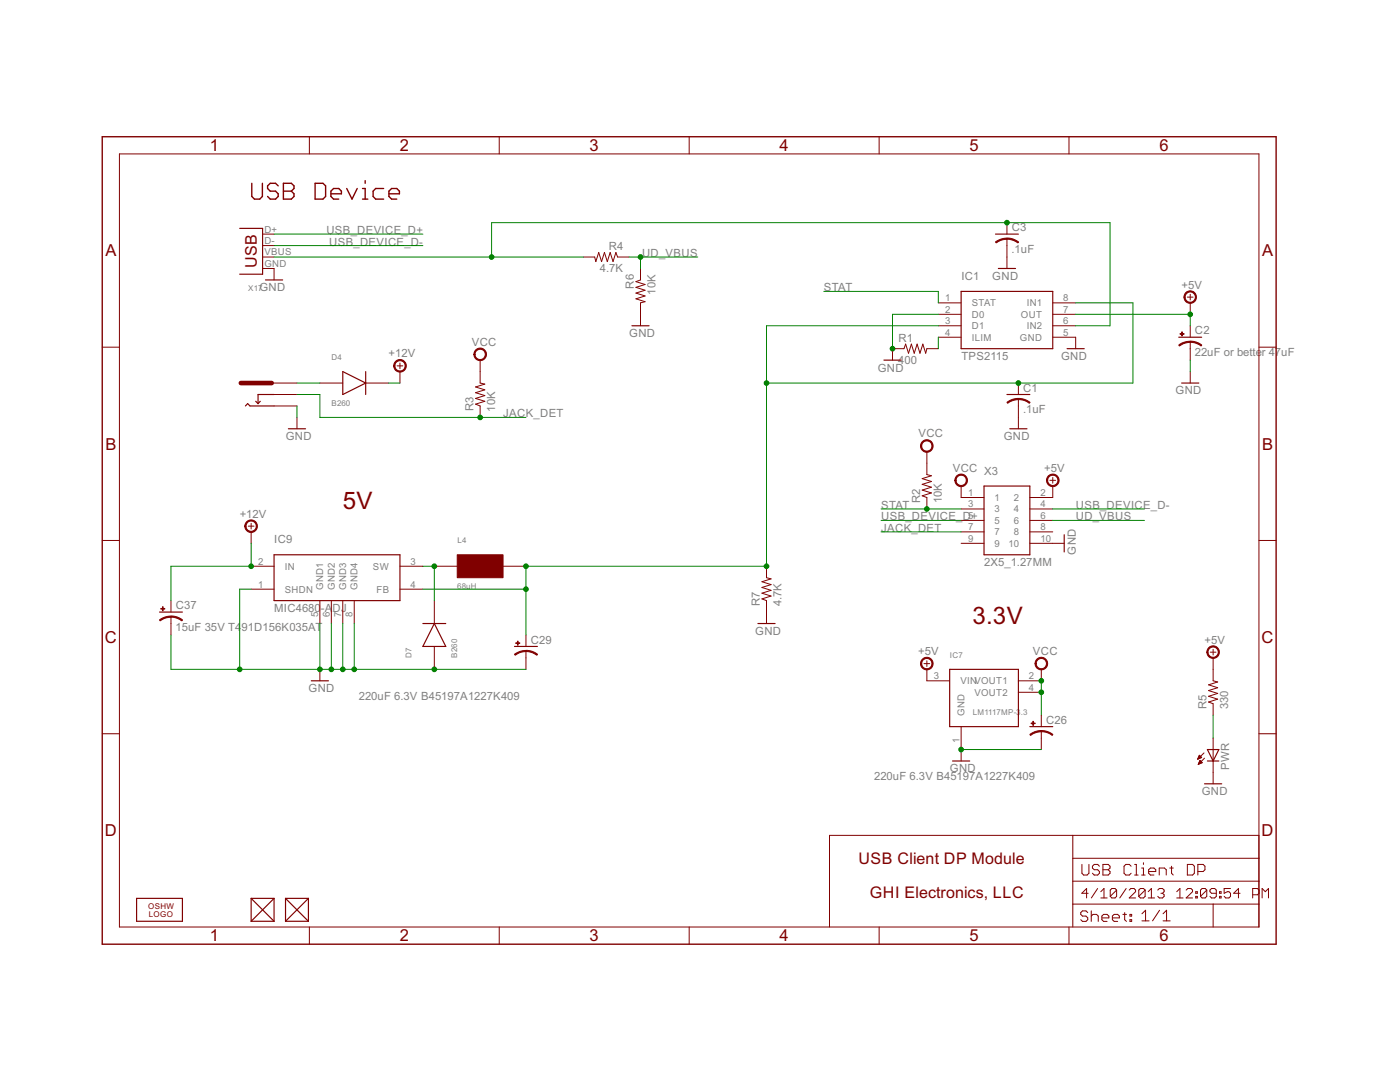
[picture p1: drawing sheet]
<svg xmlns="http://www.w3.org/2000/svg" width="279mm" height="216mm" viewBox="0 0 279 216" stroke-linecap="round" stroke-linejoin="round" font-family="sans-serif">
<g fill="none" stroke="#800000" stroke-width=".28">
<path d="M20.4 27.3h234.3v161.1h-234.3zM50.2 36.6v2.6l.6 .5h1l.6-.5v-2.6M55.5 37.1l-.5-.5h-1.1l-.5 .5v.5l.5 .5h1.1l.5 .6v.5l-.5 .5h-1.1l-.5-.5M56.6 36.6h1.5l.6 .5v.5l-.6 .5 .6 .6v.5l-.6 .5h-1.5zM56.6 38.1h1.5M62.9 36.6h1.6l.5 .5v2.1l-.5 .5h-1.6zM66 38.7h2.1v-.6l-.5-.5h-1l-.6 .5v1.1l.6 .5h1M69.2 37.6l1.1 2.1 1-2.1M72.3 39.7h1.1M72.3 37.6h.6v2.1M72.9 36v.6M76.6 37.6h-1.6l-.5 .5v1.1l.5 .5h1.6"/>
<path d="M77.6 38.7h2.1v-.6l-.5-.5h-1.1l-.5 .5v1.1l.5 .5h1.1"/>
</g>
<g fill="none" stroke="#800000" stroke-width=".23">
<path d="M47.8 45.6h4.6v9.1h-4.6M53 55.9h3.4M191.8 58.1h18.3v11.5h-18.3zM198.7 46.7h4.5M199.2 53.6h3.5M54.7 78.7h-3.2v1.8M68.4 74.1l4.6 2.3-4.6 2.3zM73 74.1v4.6M126.1 65h3.4M176.4 71.9h3.4M201 78.7h4.5M213 69.6h3.4"/>
<path d="M235.2 67.3h4.6M235.8 76.4h3.4M49 81l.4-.5 .5 .5h4.8M51 80.1l.5 .4M51.9 80.1l-.4 .4M57.6 85.6h3.4M196.4 97h9.1v13.7h-9.1zM201.5 85.6h3.5M54.7 110.7h25.1v9.1h-25.1zM212.4 106.7v3.4M31.8 122.1h4.6M62.1 135.8h3.5"/>
<path d="M84.4 124.4h4.6M86.7 124.4l2.3 4.6h-4.6zM102.7 129h4.6M151.3 124.4h3.4M189.5 133.6h13.7v11.4h-13.7zM190.1 151.8h3.4M205.5 145h4.6M240.4 156.4h3.4M241 149.6h2.2l-1.1 2.2zM241 151.8h2.2M27.3 179.3h9.1v4.5h-9.1zM50.1 179.3h4.6"/>
<path d="M50.1 179.3l4.6 4.5M50.1 179.3v4.5M54.7 179.3v4.5M54.7 179.3l-4.6 4.5M57 179.3h4.6M57 179.3l4.6 4.5M57 179.3v4.5M61.6 179.3l-4.6 4.5M61.6 179.3v4.5M50.1 183.8h4.6M57 183.8h4.6"/>
</g>
<g fill="none" stroke="#800000" stroke-width=".2">
<path d="M23.8 30.7h227.4v154.3h-227.4zM61.7 27.3v3.4M99.6 27.3v3.4M137.5 27.3v3.4M175.5 27.3v3.4M213.3 27.3v3.4M52.4 53.6h2.3v2.3M52.4 46.7h2.3M52.4 49h2.3M52.4 51.3h2.3M116.4 51.3h2.3l.2 .9 .6-1.8 .6 1.8 .5-1.8 .6 1.8 .6-1.8 .5 1.8 .6-1.8 .4 .9h2.2M127.8 53.6v2.3l-.9 .3 1.8 .6-1.8 .5 1.8 .6-1.8 .6 1.8 .6-1.8 .5 1.8 .6-.9 .2v4.6"/>
<path d="M201 44.4v2.3M201 47.6v6M237 59.3h1.1M237.5 58.7v1.2M20.4 69.3h3.4M54.7 76.4h4.6M54.7 78.7h4.6M63.8 76.4h4.6M73 76.4h4.5M79.2 73h1.2M79.8 72.4v1.2M79.8 74.1v2.3"/>
<path d="M95.8 71.9v4.5l1 .2-1.9 .6 1.9 .6-1.9 .6 1.9 .5-1.9 .6 1.9 .6-1.9 .5 .9 .4v2.3M187.3 60.4h4.5M187.3 62.7h4.5M187.3 65h4.5M187.3 67.3h4.5M187.3 69.6h-2.3l-.3 .9-.5-1.8-.6 1.8-.6-1.8-.5 1.8-.6-1.8-.6 1.8-.6-1.8-.3 .9h-2.3v2.3M203.2 76.4v2.3M203.2 79.6v6M210.1 67.3h4.6v2.3M210.1 60.4h4.6M210.1 62.7h4.6M210.1 65h4.6"/>
<path d="M237.5 60.4v2.3M237.5 65v2.3M237.5 68.2v3.7M237.5 74.1v2.3M251.2 69.3h3.5M54.7 81h4.6M59.3 83.3v2.3M185 90.1v4.6l.9 .2-1.9 .6 1.9 .6-1.9 .5 1.9 .6-1.9 .6 1.9 .6-1.9 .5 1 .4v2.3M191.8 97v2.3h4.6M209.5 95.8h1.2M210.1 95.3v1.1M210.1 97v2.3h-4.6"/>
<path d="M20.4 107.8h3.4M34.1 119.8v2.3M49.6 105h1.1M50.1 117.6h4.6M50.1 113h4.6M50.1 104.4v1.2M50.1 106.1v2.3M63.8 119.8v4.6M66.1 119.8v4.6M68.4 119.8v4.6M70.7 119.8v4.6M79.8 117.6h4.6"/>
<path d="M79.8 113h4.6M86.7 113h4.5M86.7 119.8v4.6M100.4 113h4.6M153 113v2.3l.9 .2-1.8 .6 1.8 .5-1.8 .6 1.8 .6-1.8 .6 1.8 .5-1.8 .6 .9 .3v4.6M191.8 108.4h4.6M191.8 101.6h4.6M191.8 103.8h4.6M191.8 106.1h4.6M205.5 108.4h6.9M205.5 101.6h4.6M205.5 103.8h4.6"/>
<path d="M205.5 106.1h4.6M251.2 107.8h3.5M34.1 123v3.7M63.8 133.6v2.2M86.7 129v4.6M105 126.7v2.3M105 129.9v3.7M184.4 132.4h1.1M185 133.6v2.2h4.5M185 131.8v1.2M203.2 138.1h4.6M207.8 133.6v2.2h-4.6"/>
<path d="M241.5 130.1h1.2M242.1 129.6v1.1M242.1 131.3v4.5l.9 .3-1.8 .6 1.8 .5-1.8 .6 1.8 .6-1.8 .5 1.8 .6-1.8 .6 .9 .3v2.3M20.4 146.4h3.4M191.8 145v6.8M207.8 142.7v2.3M207.8 145.9v3.7M239.1 151.4h.1M239.1 151.3h.4M239.1 151.2h.6M239.2 152.5h.1M239.2 151.1h.6"/>
<path d="M239.2 152.4h.3M239.2 151h.5M239.2 152.3h.6M239.3 150.9h.3M239.3 152.1h.6M239.3 150.8h.2M239.3 152h.5M239.4 150.7l.4 .5-.8 .3zM239.4 152h.3M239.4 151.8h.2M239.5 151.7l-.4 .8M239.5 151.7l.4 .5-.8 .3"/>
<path d="M239.5 151.7h.1M240.3 150.2l-1.3 1.3M240.4 151.3l-1.3 1.2M242.1 147.3v9.1M251.2 146.4h3.5M214.1 166.7v18.3M214.1 175.8h37.1M214.1 171.3h37.1M215.9 172.5v1.7l.4 .4h.7l.3-.4v-1.7M217.2 178.2h-1.3l1-.9v1.9M219.1 177.3l-1.3 1.9M219.4 172.8l-.3-.3h-.7l-.4 .3v.4l.4 .3h.7l.3 .4v.3l-.3 .4h-.7l-.4-.4"/>
<path d="M219.7 177.9l.6-.6v1.9M219.7 179.2h1.3M220.1 172.5h1.1l.3 .3v.4l-.3 .3 .3 .4v.3l-.3 .4h-1.1zM220.1 173.5h1.1M222.8 177.6v1.3l-.3 .3h-.6l-.3-.3M222.8 177.6l-.3-.3h-.6l-.3 .3v1.3M222.8 177.6l-1.2 1.3M224.7 177.3l-1.2 1.9M225.4 177.6l.3-.3h.6l.3 .3v.3l-1.2 1.3h1.2M225.7 172.8l-.3-.3h-.7l-.4 .3v1.4l.4 .4h.7l.3-.4M226.4 174.6h.7M226.4 172.5h.4v2.1"/>
<path d="M227.8 174.6h.7M227.8 173.2h.4v1.4M228.2 172.1v.4M228.5 177.6v1.3l-.3 .3h-.6l-.3-.3M228.5 177.6l-.3-.3h-.6l-.3 .3v1.3M228.5 177.6l-1.2 1.3M229.2 179.2h1.2M229.2 177.9l.6-.6v1.9M229.2 173.9h1.5v-.4l-.4-.3h-.7l-.4 .3v.7l.4 .4h.7M231.1 177.6l.3-.3h.6l.3 .3v.3l-.3 .3M231.4 174.6v-1.4h1l.3 .3v1.1M231.7 178.2h.3"/>
<path d="M232 178.2l.3 .3v.4l-.3 .3h-.6l-.3-.3M233.4 173.2h.7M233.8 172.8v1.4l.3 .4M234.8 179.2h1.3M234.8 177.9l.7-.6v1.9M236.7 177.6l.3-.3h.7l.3 .3v.3l-1.3 1.3h1.3M237 172.5h1l.4 .3v1.4l-.4 .4h-1zM238.6 177.9h.4v.3h-.4zM238.6 178.9h.4v.3h-.4zM239.1 173.9h1l.4-.4v-.7l-.4-.3h-1v2.1M240.8 177.6v1.3l-.3 .3h-.6l-.3-.3M240.8 177.6l-.3-.3h-.6l-.3 .3v1.3"/>
<path d="M240.8 177.6l-1.2 1.3M242.7 178.2h-.9l-.3-.3v-.3l.3-.3h.6l.3 .3v1.3l-.3 .3h-.6l-.3-.3M243.4 177.9h.3v.3h-.3zM243.4 178.9h.3v.3h-.3zM245.6 177.3h-1.3v.9l.6-.3h.4l.3 .3v.7l-.3 .3h-.7l-.3-.3M247.5 178.2h-1.3l1-.9v1.9M251.2 166.7h-85.7v18.3M251.3 177.6l-.3-.3h-1v1.9M251.3 178.2l-.3 .3h-1M251.9 179.2v-1.9l.6 .6 .7-.6v1.9M61.7 185v3.4M99.6 185v3.4"/>
<path d="M137.5 185v3.4M175.5 185v3.4M213.3 185v3.4M214.1 180.4h37.1M217.1 182.1l-.4-.3h-.7l-.3 .3v.4l.3 .3h.7l.4 .4v.3l-.4 .4h-.7l-.3-.4M217.8 181.8v2.1M217.8 182.8l.3-.3h.7l.4 .3v1.1M219.9 183.2h1.4v-.4l-.4-.3h-.7l-.3 .3v.7l.3 .4h.7M222 183.2h1.4v-.4l-.3-.3h-.7l-.4 .3v.7l.4 .4h.7M224.1 182.5h.7M224.5 182.1v1.4l.3 .4M225.5 182.5h.3v.3h-.3z"/>
<path d="M225.5 183.5h.3v.4h-.3zM227.9 182.3l.7-.7v2.1M227.9 183.7h1.4M231.4 181.6l-1.4 2.1M232.1 183.7h1.4M232.1 182.3l.7-.7v2.1M242.1 180.4v4.6"/>
</g>
<g fill="#800000" stroke="#800000" stroke-width=".2">
<path d="M209.2 95a1.26 1.26 0 0 1 2 .2 1.26 1.26 0 0 1-.8 1.9 1.26 1.26 0 0 1-1.5-1.3h.2a1.03 1.03 0 0 1 1.5-.8 1.03 1.03 0 0 1 .1 1.7 1.03 1.03 0 0 1-1.6-.6v-.3h-.2z" fill-rule="evenodd"/>
<path d="M190.9 95a1.26 1.26 0 0 1 2 .2 1.26 1.26 0 0 1-.7 1.9 1.26 1.26 0 0 1-1.6-1.3h.2a1.02 1.02 0 0 1 1.4-.9 1.02 1.02 0 0 1 .3 1.7 1.02 1.02 0 0 1-1.7-.5v-.3h-.2z" fill-rule="evenodd"/>
<path d="M206.9 131.5a1.26 1.26 0 0 1 2 .3 1.26 1.26 0 0 1-.7 1.8 1.26 1.26 0 0 1-1.6-1.2h.2a1.03 1.03 0 0 1 1.5-.9 1.03 1.03 0 0 1 .2 1.8 1.03 1.03 0 0 1-1.7-.6v-.3h-.2z" fill-rule="evenodd"/>
<path d="M184.1 131.5a1.26 1.26 0 0 1 2 .3 1.26 1.26 0 0 1-.8 1.8 1.26 1.26 0 0 1-1.6-1.2h.2a1.02 1.02 0 0 1 1.5-1 1.02 1.02 0 0 1 .2 1.7 1.02 1.02 0 0 1-1.6-.4l-.1-.3h-.2z" fill-rule="evenodd"/>
<path d="M207.8 145.8l1.2 .2 1.1 .6-.1 .1-.8-.4-1.4-.3z" fill-rule="evenodd"/>
<path d="M205.5 146.6l1.1-.6 1.2-.2v.2l-1.3 .3-.8 .4z" fill-rule="evenodd"/>
<path d="M105 129.8l1.2 .2 1.1 .6-.2 .1-.8-.4-1.3-.3z" fill-rule="evenodd"/>
<path d="M102.7 130.6l1.1-.6 1.2-.2v.2l-1.4 .3-.8 .4z" fill-rule="evenodd"/>
<path d="M49.2 104.1a1.26 1.26 0 0 1 2 .3 1.26 1.26 0 0 1-.8 1.8 1.26 1.26 0 0 1-1.5-1.2h.2a1.03 1.03 0 0 1 1.4-1 1.03 1.03 0 0 1 .3 1.7 1.03 1.03 0 0 1-1.7-.4v-.3h-.2z" fill-rule="evenodd"/>
<path d="M78.9 72.1a1.26 1.26 0 0 1 2 .3 1.26 1.26 0 0 1-.7 1.8 1.26 1.26 0 0 1-1.6-1.2h.2a1.02 1.02 0 0 1 1.4-1 1.02 1.02 0 0 1 .3 1.7 1.02 1.02 0 0 1-1.7-.4v-.3h-.2z" fill-rule="evenodd"/>
<path d="M34.1 122.9l1.2 .2 1.1 .6-.1 .2-1.2-.6-1-.2z" fill-rule="evenodd"/>
<path d="M31.8 123.7l1.1-.6 1.2-.2v.3l-.9 .1-1.2 .6z" fill-rule="evenodd"/>
<path d="M241.2 129.2a1.25 1.25 0 0 1 2 .3 1.25 1.25 0 0 1-.8 1.8 1.25 1.25 0 0 1-1.5-1.2h.2a1.03 1.03 0 0 1 1.4-1 1.03 1.03 0 0 1 .3 1.8 1.03 1.03 0 0 1-1.7-.5v-.3h-.2z" fill-rule="evenodd"/>
<path d="M201 47.5l1.2 .2 1.1 .6-.2 .2-.8-.5-1.3-.3z" fill-rule="evenodd"/>
<path d="M198.7 48.3l1-.6 1.3-.2v.3l-1 .1-1.2 .6z" fill-rule="evenodd"/>
<path d="M203.2 79.5l1.3 .2 1.1 .6-.2 .2-.8-.5-1.4-.3z" fill-rule="evenodd"/>
<path d="M201 80.3l1-.6 1.2-.2v.2l-.9 .2-1.2 .6z" fill-rule="evenodd"/>
<path d="M236.6 58.4a1.25 1.25 0 0 1 2 .2 1.25 1.25 0 0 1-.7 1.9 1.25 1.25 0 0 1-1.6-1.2h.2a1.03 1.03 0 0 1 1.4-1 1.03 1.03 0 0 1 .3 1.7 1.03 1.03 0 0 1-1.7-.5v-.2h-.2z" fill-rule="evenodd"/>
<path d="M237.5 68.1l1.3 .2 1 .6-.1 .1-1.2-.6-1-.1z" fill-rule="evenodd"/>
<path d="M235.2 68.9l1.1-.6 1.2-.2v.2l-1.3 .3-.8 .4z" fill-rule="evenodd"/>
<path d="M184.1 88.1a1.26 1.26 0 0 1 2 .3 1.26 1.26 0 0 1-.8 1.8 1.26 1.26 0 0 1-1.6-1.2h.2a1.02 1.02 0 0 1 1.5-1 1.02 1.02 0 0 1 .2 1.7 1.02 1.02 0 0 1-1.6-.4l-.1-.3h-.2z" fill-rule="evenodd"/>
<path d="M94.9 69.8a1.26 1.26 0 0 1 2 .3 1.26 1.26 0 0 1-.7 1.8 1.26 1.26 0 0 1-1.6-1.2h.2a1.03 1.03 0 0 1 1.5-.9 1.03 1.03 0 0 1 .2 1.8 1.03 1.03 0 0 1-1.7-.6v-.3h-.2z" fill-rule="evenodd"/>
</g>
<g fill="#800000" stroke="#800000" stroke-width=".2">
<path d="M205.8 144.3h.8v.1h-.8z"/>
<path d="M206.1 143.9h.1v.8h-.1z"/>
<path d="M91.2 110.7h9.2v4.6h-9.2z"/>
<path d="M102.9 128.3h.8v.1h-.8z"/>
<path d="M103.3 127.9h.1v.8h-.1z"/>
<path d="M32.1 121.4h.8v.1h-.8z"/>
<path d="M32.4 121.1h.2v.8h-.2z"/>
<path d="M235.5 66.6h.8v.1h-.8z"/>
<path d="M235.8 66.2h.2v.8h-.2z"/>
</g>
<path d="M48.1 76.4h6.1" fill="none" stroke="#800000" stroke-width=".93"/>
<g fill="none" stroke="#008000" stroke-width=".2">
<path d="M54.7 46.7h29.7M54.7 49h29.7M54.7 51.3h61.7M98.1 51.3v-6.9h123.4v20.6h-6.8M125.5 51.3h13.8M127.8 51.3v2.3M164.4 58.1h22.9v2.3M59.3 78.7h4.5v4.6h41.2M59.3 76.4h4.5M77.5 76.4h2.3M187.3 62.7h-9.2v6.9M187.3 65h-34.3v48h-48v13.7"/>
<path d="M187.3 67.3v2.3M214.7 62.7h22.8v2.3M214.7 60.4h11.4v16h-73.1M237.5 71.9v2.2M59.3 81v2.3M50.1 117.6h-2.3v16M50.1 108.4v4.6h-16v6.8M84.4 117.6h20.6M84.4 113h2.3v6.8M175.8 103.8h16M175.8 101.6h16M175.8 106.1h16"/>
<path d="M210.1 103.8h18.3M210.1 101.6h18.3M34.1 126.7v6.9h70.9M63.8 124.4v9.2M66.1 124.4v9.2M68.4 124.4v9.2M70.7 124.4v9.2M207.8 135.8v6.9M191.8 149.6h16M242.1 142.7v4.6"/>
</g>
<g fill="#008000" stroke="#008000" stroke-width=".2">
<circle cx="207.8" cy="138.1" r=".47"/>
<circle cx="207.8" cy="135.8" r=".47"/>
<circle cx="191.8" cy="149.6" r=".47"/>
<circle cx="68.4" cy="133.6" r=".47"/>
<circle cx="66.1" cy="133.6" r=".47"/>
<circle cx="63.8" cy="133.6" r=".47"/>
<circle cx="70.7" cy="133.6" r=".47"/>
<circle cx="86.7" cy="133.6" r=".47"/>
<circle cx="47.8" cy="133.6" r=".47"/>
<circle cx="178.1" cy="69.6" r=".47"/>
<circle cx="237.5" cy="62.7" r=".47"/>
<circle cx="127.8" cy="51.3" r=".47"/>
<circle cx="95.8" cy="83.3" r=".47"/>
<circle cx="50.1" cy="113" r=".47"/>
<circle cx="86.7" cy="113" r=".47"/>
<circle cx="203.2" cy="76.4" r=".47"/>
<circle cx="105" cy="113" r=".47"/>
<circle cx="105" cy="117.6" r=".47"/>
<circle cx="153" cy="76.4" r=".47"/>
<circle cx="153" cy="113" r=".47"/>
<circle cx="201" cy="44.4" r=".47"/>
<circle cx="98.1" cy="51.3" r=".47"/>
<circle cx="185" cy="101.6" r=".47"/>
</g>
<g font-size="5.4" fill="#800000">
<text x="68.4" y="101.6">5V</text>
<text x="194.1" y="124.4">3.3V</text>
</g>
<g font-size="3.7" fill="#800000">
<text x="41.9" y="30.2">1</text>
<text x="79.8" y="30.2">2</text>
<text x="117.7" y="30.2">3</text>
<text x="155.6" y="30.2">4</text>
<text x="193.5" y="30.2">5</text>
<text x="231.4" y="30.2">6</text>
<text x="21" y="51.2">A</text>
<text x="251.9" y="51.2">A</text>
<text x="21" y="89.7">B</text>
<text x="251.9" y="89.7">B</text>
<text x="20.9" y="128.3">C</text>
<text x="251.8" y="128.3">C</text>
<text x="20.9" y="166.9">D</text>
<text x="251.8" y="166.9">D</text>
<text x="41.9" y="187.9">1</text>
<text x="79.8" y="187.9">2</text>
<text x="117.7" y="187.9">3</text>
<text x="155.6" y="187.9">4</text>
<text x="193.5" y="187.9">5</text>
<text x="231.4" y="187.9">6</text>
</g>
<g font-size="3.6" fill="#800000">
<text x="51.3" y="53.5" transform="rotate(-90 51.3 53.5)">USB</text>
<text x="171.3" y="172.4">USB Client DP Module</text>
<text x="173.6" y="179.3">GHI Electronics, LLC</text>
</g>
<g font-size="2.5" fill="#808080">
<text x="65.1" y="46.7">USB_DEVICE_D+</text>
<text x="201.9" y="46.1">C3</text>
<text x="65.7" y="49">USB_DEVICE_D-</text>
<text x="121.5" y="49.9">R4</text>
<text x="128.1" y="51.3">UD_VBUS</text>
<text x="201.9" y="50.5">.1uF</text>
<text x="51.8" y="58.1">GND</text>
<text x="119.7" y="54.3">4.7K</text>
<text x="126.5" y="57.6" transform="rotate(-90 126.5 57.6)">R6</text>
<text x="130.8" y="58.8" transform="rotate(-90 130.8 58.8)">10K</text>
<text x="164.4" y="58.1">STAT</text>
<text x="191.9" y="55.9">IC1</text>
<text x="198" y="55.9">GND</text>
<text x="235.8" y="57.6">+5V</text>
<text x="77.5" y="71.3">+12V</text>
<text x="94.2" y="69">VCC</text>
<text x="125.6" y="67.3">GND</text>
<text x="179.3" y="68.2">R1</text>
<text x="191.9" y="71.9">TPS2115</text>
<text x="211.8" y="71.9">GND</text>
<text x="238.4" y="71.1">22uF or bette</text>
<text x="238.5" y="66.7">C2</text>
<text x="251.8" y="71.1">r 47uF</text>
<text x="175.2" y="74.1">GND</text>
<text x="179.3" y="72.5">400</text>
<text x="94.5" y="82.1" transform="rotate(-90 94.5 82.1)">R3</text>
<text x="98.8" y="82.1" transform="rotate(-90 98.8 82.1)">10K</text>
<text x="100.4" y="83.3">JACK_DET</text>
<text x="204.2" y="82.5">.1uF</text>
<text x="204.2" y="78.1">C1</text>
<text x="234.6" y="78.7">GND</text>
<text x="57" y="87.9">GND</text>
<text x="183.3" y="87.3">VCC</text>
<text x="200.3" y="87.9">GND</text>
<text x="190.1" y="94.1">VCC X3</text>
<text x="208.4" y="94.1">+5V</text>
<text x="175.9" y="101.6">STAT</text>
<text x="183.6" y="100.4" transform="rotate(-90 183.6 100.4)">R2</text>
<text x="187.9" y="100.4" transform="rotate(-90 187.9 100.4)">10K</text>
<text x="214.7" y="101.6">USB_DEVICE_D-</text>
<text x="47.8" y="103.3">+12V</text>
<text x="175.9" y="103.8">USB_DEVICE_D+</text>
<text x="175.9" y="106.1">JACK_DET</text>
<text x="214.7" y="103.8">UD_VBUS</text>
<text x="54.7" y="108.4">IC9</text>
<text x="196.4" y="113">2X5_1.27MM</text>
<text x="214.7" y="110.7" transform="rotate(-90 214.7 110.7)">GND</text>
<text x="35" y="125.9">15uF 35V T4</text>
<text x="35.1" y="121.6">C37</text>
<text x="48.2" y="125.9">91D156K035AT</text>
<text x="54.7" y="122.1">MIC4680</text>
<text x="64" y="122.1">-A</text>
<text x="66.4" y="122.1">DJ</text>
<text x="151.6" y="120.9" transform="rotate(-90 151.6 120.9)">R7</text>
<text x="155.9" y="121" transform="rotate(-90 155.9 121)">4.7K</text>
<text x="105.9" y="128.4">C29</text>
<text x="150.7" y="126.7">GND</text>
<text x="183.3" y="130.7">+5V</text>
<text x="206.1" y="130.7">VCC</text>
<text x="240.4" y="128.4">+5V</text>
<text x="61.6" y="138.1">GND</text>
<text x="71.6" y="139.6">220uF 6.3V B45197A1227K409</text>
<text x="240.8" y="141.5" transform="rotate(-90 240.8 141.5)">R5</text>
<text x="245.1" y="141.6" transform="rotate(-90 245.1 141.6)">330</text>
<text x="208.8" y="144.4">C26</text>
<text x="174.5" y="155.6">220uF 6.3V B45197A1227K409</text>
<text x="189.6" y="154.1">GND</text>
<text x="245.3" y="153.6" transform="rotate(-90 245.3 153.6)">PWR</text>
<text x="239.9" y="158.7">GND</text>
</g>
<g font-size="2.1" fill="#808080">
<text x="52.8" y="46.4">D+</text>
<text x="52.8" y="48.7">D-</text>
<text x="52.8" y="51">VBUS</text>
<text x="52.8" y="53.3">GND</text>
<text x="188.6" y="60.1">1</text>
<text x="188.6" y="62.4">2</text>
<text x="188.6" y="64.7">3</text>
<text x="194" y="61.1">STAT</text>
<text x="194" y="63.4">D0</text>
<text x="194" y="65.7">D1</text>
<text x="203.7" y="63.4">OUT</text>
<text x="204.9" y="65.7">IN2</text>
<text x="204.9" y="61.1">IN1</text>
<text x="212.2" y="64.7">6</text>
<text x="212.2" y="62.4">7</text>
<text x="212.2" y="60.1">8</text>
<text x="188.6" y="67">4</text>
<text x="194" y="68">ILIM</text>
<text x="203.6" y="68">GND</text>
<text x="212.2" y="67">5</text>
<text x="193.2" y="99">1</text>
<text x="193.2" y="101.2">3</text>
<text x="198.5" y="100">1</text>
<text x="202.4" y="100">2</text>
<text x="207.6" y="99">2</text>
<text x="207.6" y="101.2">4</text>
<text x="193.2" y="103.5">5</text>
<text x="193.2" y="105.8">7</text>
<text x="198.5" y="102.2">3</text>
<text x="198.5" y="104.5">5</text>
<text x="198.5" y="106.8">7</text>
<text x="202.4" y="102.3">4</text>
<text x="202.4" y="104.5">6</text>
<text x="202.4" y="106.8">8</text>
<text x="207.6" y="103.5">6</text>
<text x="207.6" y="105.8">8</text>
<text x="51.5" y="112.7">2</text>
<text x="56.8" y="113.7">IN</text>
<text x="74.4" y="113.7">SW</text>
<text x="81.9" y="112.7">3</text>
<text x="193.2" y="108.1">9</text>
<text x="198.5" y="109.1">9</text>
<text x="201.3" y="109.1">10</text>
<text x="207.6" y="108.1">10</text>
<text x="51.5" y="117.2">1</text>
<text x="56.8" y="118.2">SHDN</text>
<text x="64.5" y="117.7" transform="rotate(-90 64.5 117.7)">GND1</text>
<text x="66.8" y="117.7" transform="rotate(-90 66.8 117.7)">GND2</text>
<text x="69.1" y="117.7" transform="rotate(-90 69.1 117.7)">GND3</text>
<text x="71.4" y="117.7" transform="rotate(-90 71.4 117.7)">GND4</text>
<text x="75.2" y="118.3">FB</text>
<text x="81.9" y="117.2">4</text>
<text x="63.5" y="123" transform="rotate(-90 63.5 123)">5</text>
<text x="65.8" y="123" transform="rotate(-90 65.8 123)">6</text>
<text x="68.1" y="123" transform="rotate(-90 68.1 123)">7</text>
<text x="70.4" y="123" transform="rotate(-90 70.4 123)">8</text>
<text x="186.4" y="135.5">3</text>
<text x="191.7" y="136.5">VINVOUT1</text>
<text x="205.4" y="135.5">2</text>
<text x="205.4" y="137.8">4</text>
<text x="192.5" y="142.8" transform="rotate(-90 192.5 142.8)">GND</text>
<text x="194.5" y="138.8">VOUT2</text>
<text x="191.5" y="148.2" transform="rotate(-90 191.5 148.2)">1</text>
</g>
<g font-size="1.8" fill="#808080">
<text x="49.6" y="58.1">X17</text>
<text x="66.1" y="71.9">D4</text>
<text x="66.1" y="81">B260</text>
<text x="91.3" y="108.4">L4</text>
<text x="91.3" y="117.6">68uH</text>
<text x="82.1" y="131.2" transform="rotate(-90 82.1 131.2)">D7</text>
<text x="91.3" y="131.2" transform="rotate(-90 91.3 131.2)">B260</text>
<text x="189.6" y="131.3">IC7</text>
<text x="194.1" y="142.7">LM1117MP-3</text>
<text x="203.7" y="142.7">.3</text>
</g>
<g font-size="1.8" fill="#800000">
<text x="29.6" y="181.3">OSHW</text>
<text x="29.7" y="182.9">LOGO</text>
</g>
</svg>
